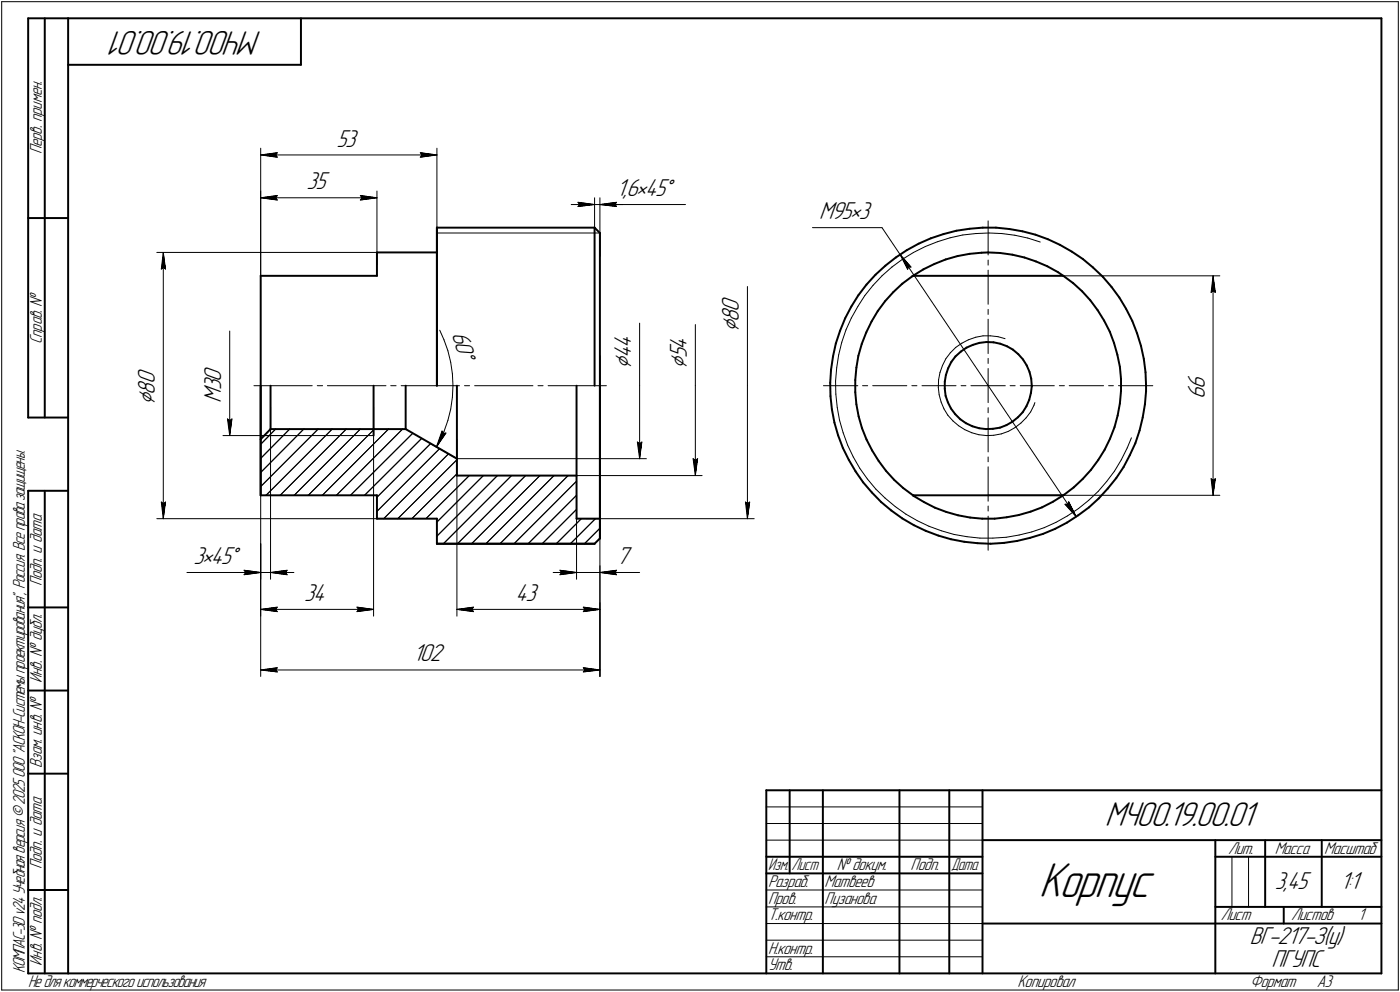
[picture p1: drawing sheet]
<svg xmlns="http://www.w3.org/2000/svg" width="421mm" height="298mm" viewBox="0 0 421 298" stroke-linecap="round" stroke-linejoin="round" font-family="sans-serif">
<g fill="none" stroke="#000" stroke-width=".3">
<path d="M.5 .5v297zM.5 .5h420zM420.5 .5v297zM78.4 59.4l5-.6zM78.4 59.4l5 .7zM78.4 59.4h35zM78.4 57.4v25.5zM78.4 46.6l5-.7zM78.4 46.6l5 .6zM78.4 46.6h53zM78.4 44.5v38.4zM82.9 59.4l.5 .7z"/>
<path d="M82.9 46.6l.5 .6zM83.4 58.8l-.5 .6zM83.4 45.9l-.5 .7zM108.4 58.8l.5 .6zM108.4 58.8l5 .6zM108.9 59.4l-.5 .7zM113.4 57.4v22zM126.4 47.2l5-.6zM126.4 45.9l.5 .7zM126.4 45.9l5 .7zM126.9 46.6l-.5 .6zM131.4 44.5v38.9z"/>
<path d="M178.8 59.4v9zM180.4 59.4v17.6zM47.2 75.9h66.2zM49.1 75.9l.7 5zM49.1 75.9l-.6 5zM49.1 75.9v80zM108.4 60.1l5-.7zM131.4 70h47.4zM171.8 61.5h7zM173.8 60.8l5 .7zM173.8 60.8l.5 .7zM173.8 62.1l5-.6z"/>
<path d="M174.3 61.5l-.5 .6zM178.8 61.5h1.6zM178.8 70h1.6zM180.4 61.5l5 .6zM180.4 61.5l5-.7zM180.4 61.5h7zM180.4 61.5h25.8zM184.9 61.5l.5 .6zM185.4 60.8l-.5 .7zM244.3 68.4h21zM265.3 68.4l5.4 8.1zM270.7 76.5l3.3 3.8z"/>
<path d="M270.7 76.5l2.3 4.4zM270.7 76.5l53 78.8zM271.4 77.9l3.3-2zM274.7 75.9l3.6-1.8zM278.3 74.1l3.6-1.5zM281.9 72.6l3.8-1.1zM285.7 71.5l3.9-.9zM289.6 70.6l3.9-.4zM293.5 70.2l3.9-.2zM297.2 66.4v10.2zM297.2 78.1v1.6zM297.4 70l3.9 .2z"/>
<path d="M301.3 70.2l3.9 .5zM305.2 70.7l3.9 .8zM309.1 71.5l3.7 1.2zM48.5 80.9l.6-.6zM49.1 80.3l.7 .6zM69.1 99.5v31.4zM132.2 99.2l1.3 2.9zM192.4 97.1v18.8zM209.1 97.5v18.4zM224.8 86.1v29.8zM254.4 99.1l-1.2 3.8zM256 95.6l-1.6 3.5z"/>
<path d="M258 92.1l-2 3.5zM260.1 88.8l-2.1 3.3zM262.6 85.8l-2.5 3zM265.3 82.9l2.9-2.6zM265.3 82.9l-2.7 2.9zM268.2 80.3l3.2-2.4zM273.2 80.2l.8 .1zM273.2 80.2l-.2 .7zM297.2 81.2v10.2zM297.2 93v1.5zM297.2 95.9v10.4zM319.8 82.9h47.1z"/>
<path d="M364.2 87.9l.6-.5zM364.8 82.9l.7 5zM364.8 87.4l.7 .5zM364.8 82.9l-.6 5zM364.8 82.9v65.9zM76.4 115.9h17.5zM95.4 115.9h1.6zM98.5 115.9h17.6zM117.5 115.9h1.6zM120.6 115.9h17.6zM133.5 102.1l1.2 3.3zM134.7 105.4l.9 3.5z"/>
<path d="M135.6 108.9l.5 3.5zM136.1 119.4l-.5 3.5zM136.1 112.4l.1 3.5zM136.2 115.9l-.1 3.5zM139.7 115.9h1.5zM142.7 115.9h17.6zM161.8 115.9h1.5zM164.8 115.9h17.6zM180.4 106.8v96.5zM192.4 115.9v21.9zM209.1 115.9v27zM224.8 115.9v40z"/>
<path d="M247.6 115.9h10.4zM251.3 114.6l.1 3.8zM251.4 118.4l.4 4zM251.6 110.6l-.3 4zM252.2 106.7l-.6 3.9zM253.2 102.9l-1 3.8zM259.4 115.9h1.5zM262.5 115.9h10.2zM274.2 115.9h1.6zM277.3 115.9h10.2zM282.2 116.4l.2 2.2zM282.3 114.1l-.1 2.3z"/>
<path d="M282.4 118.6l.6 2.2zM282.7 111.9l-.4 2.2zM283.5 109.8l-.8 2.1zM284.5 107.8l-1 2zM285.8 106l-1.3 1.8zM287.4 104.4l1.9-1.3zM287.4 104.4l-1.6 1.6zM289.1 115.9h1.4zM289.3 103.1l2-1zM291.3 102.1l2.2-.8zM292 115.9h5.2zM293.5 101.3l2.2-.4z"/>
<path d="M295.7 100.9h2.2zM297.2 115.9v5.1zM297.2 107.7v1.5zM297.2 110.7v5.2zM297.2 115.9h5.1zM297.9 100.9l2.2 .3zM300.1 101.2l2.2 .6zM303.8 115.9h1.5zM306.8 115.9h10.3zM318.6 115.9h1.5zM321.6 115.9h10.3zM333.4 115.9h1.5z"/>
<path d="M336.4 115.9h10.3zM67.1 130.9h18.3zM68.4 125.9l.7 5zM68.4 125.9l.7 .5zM69.1 126.4l.7-.5zM69.8 125.9l-.7 5zM79.5 130.9h32.9zM81.4 122.4v51.7zM82.9 128.9l-4.5 4.6zM87.1 128.9l-8.7 8.9zM91.4 128.9l-13 13.1zM112.4 122.4v62.8z"/>
<path d="M129.5 133.3l7.9 4.5zM132.1 132.9l-.9 1.5zM132.2 134.9l-18.8 18.8zM132.9 129.5l-1.7 4.9zM132.9 129.5l.4 .8zM133.3 130.3l.8-.2zM133.5 129.7l-1.4 3.2zM134.1 130.1l-2.9 4.3zM134.7 126.3l-1.2 3.4zM135.6 122.9l-.9 3.4zM137.4 132.2v53zM137.4 137.8h57z"/>
<path d="M191.7 132.8l.7 5zM191.7 132.8l.7 .5zM192.4 133.3l.6-.5zM193 132.8l-.6 5zM208.4 137.8l.7 5.1zM208.4 137.8l.7 .5zM209.1 138.3l.7-.5zM209.8 137.8l-.7 5.1zM251.8 122.4l.7 3.8zM252.5 126.2l1.1 3.8zM253.6 130l1.3 3.8zM254.9 133.8l1.7 3.5z"/>
<path d="M256.6 137.3l2 3.4zM283 120.8l.9 2.1zM283.9 122.9l1.2 1.9zM285.1 124.8l1.5 1.7zM286.6 126.5l1.7 1.4zM288.3 127.9l1.9 1.2zM290.2 129.1l2.1 .9zM292.3 130l2.1 .6zM294.4 130.6l2.3 .3zM296.7 130.9l2.2-.1zM297.2 137.3v1.5zM297.2 125.6v10.2z"/>
<path d="M297.2 122.5v1.5zM298.9 130.8l2.3-.4zM301.2 130.4l2.1-.8zM303.3 129.6l1.9-1.1zM305.2 128.5l1.8-1.3zM308.6 125.6l-1.6 1.6zM310 123.8l-1.4 1.8zM311 121.8l-1 2zM311.2 121l-.2 .8zM337.2 138.2l-2 3.4zM339 134.6l-1.8 3.6zM340.3 131.6l-1.3 3z"/>
<path d="M47.2 155.9h75.2zM48.5 150.9l.6 5zM48.5 150.9l.6 .5zM49.1 151.4l.7-.5zM49.8 150.9l-.7 5zM78.4 148.8v54.5zM78.4 146.2l17.3-17.3zM80 148.8l19.9-19.9zM84.2 148.8l19.9-19.9zM88.5 148.8l19.9-19.9zM92.7 148.8l19.9-19.9zM96.9 148.8l19.9-19.9z"/>
<path d="M101.2 148.8l19.9-19.9zM105.4 148.8l18.7-18.6zM109.6 148.8l17.2-17.1zM113.4 149.4l16.1-16.1zM115.4 155.9l19.5-19.5zM119.6 155.9l17.8-17.7zM123.9 155.9l13.5-13.5zM128.1 155.9l13-13zM131.4 156.9l14-14zM149.6 142.9l-18.2 18.2zM158.6 142.9h52.6zM173.4 149.4v24.7z"/>
<path d="M176.4 155.9h50.4zM224.2 150.9l.6 5zM224.2 150.9l.6 .5zM224.8 151.4l.7-.5zM225.5 150.9l-.7 5zM258.6 140.7l2.3 3.2zM260.9 143.9l2.5 3.1zM263.4 147l2.8 2.7zM266.2 149.7l3 2.5zM269.2 152.2l3.3 2.3zM272.5 154.5l3.3 2zM275.8 156.5l3.6 1.7z"/>
<path d="M279.4 158.2l3.7 1.3zM283.1 159.5l3.8 1.1zM297.2 148.8h69.7zM297.2 155.1v10.3zM297.2 152.1v1.5zM297.2 140.3v10.3zM310.3 159.9l3.7-1.3zM314 158.6l3.6-1.6zM317.6 157l3.5-2zM320.3 151.6l3.4 3.7zM320.3 151.6h.8zM321.1 155l3.3-2.2z"/>
<path d="M321.4 150.8l-.3 .8zM321.4 150.8l2.3 4.5zM324.4 152.8l3-2.4zM327.4 150.4l2.9-2.7zM332.8 144.7l-2.5 3zM335.2 141.6l-2.4 3.1zM364.2 143.8l.6 5zM364.2 143.8l.6 .6zM364.8 144.4l.7-.6zM365.5 143.8l-.7 5zM56.2 172h22.2zM71.4 172h7z"/>
<path d="M73.4 171.4l5 .6zM73.4 171.4l.5 .6zM73.4 172.7l5-.7zM73.9 172l-.5 .7zM78.4 163.4v21.8zM78.4 172h3zM78.4 163.4v10.7zM81.4 172l5 .7zM81.4 172l5-.6zM81.4 172h7zM85.9 172l.5 .7zM86.4 171.4l-.5 .6z"/>
<path d="M133.3 163.4l20.5-20.5zM137.6 163.4l20.5-20.5zM141.8 163.4l20.6-20.5zM146.1 163.4l20.5-20.5zM150.4 163.4l20.5-20.5zM154.6 163.4l18.8-18.8zM158.8 163.4l14.6-14.6zM163.1 163.4l10.3-10.3zM166.4 172h7zM167.3 163.4l7.5-7.5zM168.4 171.4l5 .6zM168.4 171.4l.5 .6z"/>
<path d="M168.4 172.7l5-.7zM168.9 172l-.5 .7zM171.5 163.4l7.6-7.5zM173.4 172h7zM175.8 163.4l4.6-4.7zM180.4 172l5 .7zM180.4 172l5-.6zM180.4 172h7zM180.4 170v33.3zM180.4 172h12zM184.9 172l.5 .7zM185.4 171.4l-.5 .6z"/>
<path d="M286.9 160.6l3.9 .7zM290.8 161.3l3.9 .4zM294.7 161.7h3.9zM298.6 161.7l4-.2zM302.6 161.5l3.9-.7zM306.5 160.8l3.8-.9zM78.4 183.1l5-.6zM78.4 183.1l5 .7zM78.4 183.1h34zM82.9 183.1l.5 .7zM83.4 182.5l-.5 .6zM107.4 183.8l5-.7z"/>
<path d="M107.4 182.5l.5 .6zM107.4 182.5l5 .6zM107.9 183.1l-.5 .7zM137.4 183.1l5-.6zM137.4 183.1l5 .7zM137.4 183.1h43zM141.9 183.1l.5 .7zM142.4 182.5l-.5 .6zM175.4 183.8l5-.7zM175.4 182.5l.5 .6zM175.4 182.5l5 .6zM175.9 183.1l-.5 .7z"/>
<path d="M180.4 181.1v22.2zM78.4 201.3l5-.6zM78.4 201.3l5 .6zM78.4 201.3h102zM82.9 201.3l.5 .6zM83.4 200.7l-.5 .6zM175.4 201.9l5-.6zM175.4 200.7l.5 .6zM175.4 200.7l5 .6zM175.9 201.3l-.5 .6zM230.5 247.5h65zM230.5 252.5h65z"/>
<path d="M230.5 242.5h65zM370.5 257.5v15zM375.5 257.5v15zM230.5 267.5h65zM230.5 272.5h65zM230.5 277.5h65zM.5 297.5h420zM230.5 282.5h65zM230.5 287.5h65z"/>
</g>
<g fill="#000" stroke="#000" stroke-width=".3">
<path d="M78.4 59.4h4.5zM79.1 59.5h3.9zM79.7 59.6h3.4zM80.3 59.7h2.8zM80.9 59.8h2.2zM81.5 59.9h1.7zM82.2 59.9h1.1zM82.8 60h.6z"/>
<path d="M78.4 46.6h4.5zM79.1 46.7h3.9zM79.7 46.7h3.4zM80.3 46.8h2.8zM80.9 46.9h2.2zM81.5 47h1.7zM82.2 47.1h1.1zM82.8 47.2h.6z"/>
<path d="M82.8 58.8h.6zM82.2 58.9h1.1zM81.5 59h1.7zM80.9 59.1h2.2zM80.3 59.2h2.8zM79.7 59.3h3.4zM79.1 59.4h3.9z"/>
<path d="M82.8 46h.6zM82.2 46.1h1.1zM81.5 46.1h1.7zM80.9 46.2h2.2zM80.3 46.3h2.8zM79.7 46.4h3.4zM79.1 46.5h3.9z"/>
<path d="M108.5 58.8h.6zM108.5 58.9h1.1zM108.6 59h1.7zM108.6 59.1h2.3zM108.7 59.2h2.8zM108.8 59.3h3.4zM108.9 59.4h3.9z"/>
<path d="M108.9 59.4h4.5zM108.9 59.5h3.9zM108.8 59.6h3.4zM108.7 59.7h2.8zM108.6 59.8h2.3zM108.6 59.9h1.7zM108.5 59.9h1.1zM108.5 60h.6z"/>
<path d="M126.5 46h.6zM126.6 46.1h1.1zM126.7 46.1h1.7zM126.7 46.2h2.2zM126.7 46.3h2.8zM126.8 46.4h3.4zM126.9 46.5h3.9z"/>
<path d="M126.9 46.6h4.5zM126.9 46.7h3.9zM126.8 46.7h3.4zM126.7 46.8h2.8zM126.7 46.9h2.2zM126.7 47h1.7zM126.6 47.1h1.1zM126.5 47.2h.6z"/>
<path d="M48.9 77.3h.2zM48.9 77.4h.2zM48.9 77.5h.2zM48.9 77.6h.2zM48.9 77.6h.2zM48.9 77.7h.2zM48.9 77.8h.2zM48.9 77.9h.2zM48.9 78h.2zM48.9 78.1h.2zM48.9 78.1h.2zM48.9 78.2h.2zM48.9 78.3h.2zM48.9 78.4h.2zM48.9 78.5h.2zM48.9 78.6h.2zM48.9 78.7h.2zM48.8 78.7h.3zM48.8 78.8h.3zM48.8 78.9h.3zM48.8 79h.3zM48.8 79.1h.3zM48.8 79.2h.3zM48.8 79.2h.3zM48.8 79.3h.3zM48.8 79.4h.3zM48.7 79.5h.4zM48.7 79.6h.4zM48.7 79.7h.4zM48.7 79.8h.4zM48.7 79.8h.4zM48.7 79.9h.4zM48.7 80h.4zM48.7 80.1h.4zM48.6 80.2h.5zM48.6 80.3h.5zM48.6 80.3h.5zM48.6 80.4h.4zM48.6 80.5h.3zM48.6 80.6h.3zM48.6 80.7h.2z"/>
<path d="M49.1 76.5h.2zM49.1 76.6h.2zM49.1 76.7h.2zM49.1 76.8h.2zM49.1 76.9h.2zM49.1 77h.2zM49.1 77h.2zM49.1 77.1h.3zM49.1 77.2h.3zM49.1 77.3h.3zM49.1 77.4h.3zM49.1 77.5h.3zM49.1 77.6h.3zM49.1 77.6h.3zM49.1 77.7h.3zM49.1 77.8h.3zM49.1 77.9h.3zM49.1 78h.3zM49.1 78.1h.3zM49.1 78.1h.3zM49.1 78.2h.3zM49.1 78.3h.3zM49.1 78.4h.4zM49.1 78.5h.4zM49.1 78.6h.4zM49.1 78.7h.4zM49.1 78.7h.4zM49.1 78.8h.4zM49.1 78.9h.4zM49.1 79h.5zM49.1 79.1h.5zM49.1 79.2h.5zM49.1 79.2h.5zM49.1 79.3h.5zM49.1 79.4h.5zM49.1 79.5h.5zM49.1 79.6h.5zM49.1 79.7h.6zM49.1 79.8h.6zM49.1 79.8h.6zM49.1 79.9h.6zM49.1 80h.6zM49.1 80.1h.6zM49.1 80.2h.6zM49.1 80.3h.7zM49.1 80.3h.7zM49.3 80.4h.5zM49.4 80.5h.4zM49.4 80.6h.4zM49.6 80.7h.2z"/>
<path d="M173.9 60.9h.6zM174 61h1.1zM174.1 61h1.7zM174.1 61.1h2.3zM174.2 61.2h2.8zM174.2 61.3h3.4zM174.3 61.4h3.9z"/>
<path d="M174.3 61.5h4.5zM174.3 61.6h3.8zM174.2 61.6h3.3zM174.2 61.7h2.5zM174.1 61.8h1.9zM174 61.9h1.3zM173.9 62h.7z"/>
<path d="M180.4 61.5h4.5zM181.2 61.6h3.8zM181.9 61.6h3.2zM182.6 61.7h2.6zM183.3 61.8h2zM184.1 61.9h1.2zM184.7 62h.7z"/>
<path d="M184.8 60.9h.6zM184.2 61h1.1zM183.6 61h1.7zM183 61.1h2.2zM182.4 61.2h2.8zM181.7 61.3h3.4zM181.1 61.4h3.9z"/>
<path d="M271.1 77.2h.2zM271.2 77.4h.2zM271.3 77.5h.1zM271.3 77.6h.1zM271.4 77.6h.1zM271.4 77.7h.2zM271.4 77.8h.2zM271.4 77.9h.3zM271.5 78h.3zM271.5 78.1h.3zM271.6 78.1h.3zM271.6 78.2h.3zM271.7 78.3h.2zM271.7 78.4h.3zM271.8 78.5h.3zM271.8 78.6h.4zM271.9 78.7h.3zM271.9 78.7h.4zM271.9 78.8h.5zM271.9 78.9h.5zM272 79h.5zM272 79.1h.5zM272.1 79.2h.4zM272.1 79.2h.5zM272.2 79.3h.5zM272.2 79.4h.5zM272.3 79.5h.5zM272.3 79.6h.6zM272.4 79.7h.5zM272.4 79.8h.6zM272.5 79.8h.5zM272.5 79.9h.5zM272.5 80h.6zM272.5 80.1h.7zM272.6 80.2h.6zM272.6 80.3h.6zM272.7 80.3h.5zM272.7 80.4h.4zM272.8 80.5h.3zM272.8 80.6h.3zM272.9 80.7h.1zM272.9 80.8h.1z"/>
<path d="M271.1 77h.2zM271.3 77.3h.1zM271.4 77.4h.1zM271.4 77.5h.2zM271.4 77.6h.3zM271.5 77.6h.3zM271.6 77.7h.2zM271.6 77.8h.3zM271.7 77.9h.2zM271.8 78h.2zM271.8 78.1h.3zM271.9 78.1h.3zM271.9 78.2h.4zM271.9 78.3h.5zM272 78.4h.4zM272.1 78.5h.4zM272.2 78.6h.3zM272.2 78.7h.4zM272.3 78.7h.4zM272.4 78.8h.4zM272.4 78.9h.5zM272.5 79h.4zM272.5 79.1h.5zM272.5 79.2h.5zM272.6 79.2h.5zM272.7 79.3h.5zM272.7 79.4h.6zM272.8 79.5h.6zM272.9 79.6h.6zM272.9 79.7h.6zM273 79.8h.6zM273 79.8h.6zM273 79.9h.7zM273.1 80h.7zM273.2 80.1h.7zM273.2 80.2h.8z"/>
<path d="M364.7 84.3h.1zM364.7 84.4h.1zM364.7 84.5h.1zM364.7 84.6h.1zM364.7 84.7h.1zM364.7 84.8h.1zM364.7 84.8h.1zM364.7 84.9h.1zM364.7 85h.1zM364.6 85.1h.2zM364.6 85.2h.2zM364.6 85.3h.2zM364.6 85.3h.2zM364.6 85.4h.2zM364.6 85.5h.2zM364.6 85.6h.2zM364.6 85.7h.2zM364.5 85.8h.3zM364.5 85.9h.3zM364.5 85.9h.3zM364.5 86h.3zM364.5 86.1h.3zM364.5 86.2h.3zM364.5 86.3h.3zM364.5 86.4h.3zM364.5 86.4h.3zM364.4 86.5h.4zM364.4 86.6h.4zM364.4 86.7h.4zM364.4 86.8h.4zM364.4 86.9h.4zM364.4 87h.4zM364.4 87h.4zM364.4 87.1h.4zM364.3 87.2h.5zM364.3 87.3h.5zM364.3 87.4h.5zM364.3 87.5h.4zM364.3 87.5h.4zM364.3 87.6h.3zM364.3 87.7h.2z"/>
<path d="M364.8 83.6h.2zM364.8 83.7h.2zM364.8 83.7h.2zM364.8 83.8h.2zM364.8 83.9h.2zM364.8 84h.2zM364.8 84.1h.2zM364.8 84.2h.3zM364.8 84.2h.3zM364.8 84.3h.3zM364.8 84.4h.3zM364.8 84.5h.3zM364.8 84.6h.3zM364.8 84.7h.3zM364.8 84.8h.3zM364.8 84.8h.4zM364.8 84.9h.4zM364.8 85h.4zM364.8 85.1h.4zM364.8 85.2h.4zM364.8 85.3h.4zM364.8 85.3h.4zM364.8 85.4h.5zM364.8 85.5h.5zM364.8 85.6h.5zM364.8 85.7h.5zM364.8 85.8h.5zM364.8 85.9h.5zM364.8 85.9h.5zM364.8 86h.5zM364.8 86.1h.5zM364.8 86.2h.5zM364.8 86.3h.5zM364.8 86.4h.5zM364.8 86.4h.5zM364.8 86.5h.5zM364.8 86.6h.5zM364.8 86.7h.6zM364.8 86.8h.6zM364.8 86.9h.6zM364.8 87h.6zM364.8 87h.6zM364.8 87.1h.6zM364.8 87.2h.6zM364.8 87.3h.7zM364.8 87.4h.7zM365 87.5h.5zM365.1 87.5h.4zM365.2 87.6h.3zM365.3 87.7h.2z"/>
<path d="M68.5 126.1h.2zM68.5 126.2h.2zM68.5 126.2h.4zM68.5 126.3h.5zM68.5 126.4h.6zM68.5 126.5h.6zM68.6 126.6h.5zM68.6 126.7h.5zM68.6 126.7h.5zM68.6 126.8h.5zM68.6 126.9h.5zM68.6 127h.5zM68.6 127.1h.5zM68.7 127.2h.4zM68.7 127.3h.4zM68.7 127.3h.4zM68.7 127.4h.4zM68.7 127.5h.4zM68.7 127.6h.4zM68.7 127.7h.4zM68.7 127.8h.4zM68.7 127.8h.4zM68.7 127.9h.4zM68.7 128h.4zM68.7 128.1h.4zM68.7 128.2h.4zM68.7 128.3h.4zM68.7 128.4h.4zM68.8 128.4h.3zM68.8 128.5h.3zM68.8 128.6h.3zM68.8 128.7h.3zM68.8 128.8h.3zM68.8 128.9h.3zM68.8 128.9h.3zM68.9 129h.2zM68.9 129.1h.2zM68.9 129.2h.2zM68.9 129.3h.2zM68.9 129.4h.2zM68.9 129.5h.2zM68.9 129.5h.2zM68.9 129.6h.2z"/>
<path d="M69.6 126.1h.2zM69.4 126.2h.4zM69.3 126.2h.5zM69.3 126.3h.5zM69.1 126.4h.7zM69.1 126.5h.7zM69.1 126.6h.6zM69.1 126.7h.6zM69.1 126.7h.6zM69.1 126.8h.6zM69.1 126.9h.6zM69.1 127h.6zM69.1 127.1h.6zM69.1 127.2h.5zM69.1 127.3h.5zM69.1 127.3h.5zM69.1 127.4h.5zM69.1 127.5h.5zM69.1 127.6h.5zM69.1 127.7h.5zM69.1 127.8h.5zM69.1 127.8h.4zM69.1 127.9h.4zM69.1 128h.4zM69.1 128.1h.4zM69.1 128.2h.4zM69.1 128.3h.4zM69.1 128.4h.4zM69.1 128.4h.3zM69.1 128.5h.3zM69.1 128.6h.3zM69.1 128.7h.3zM69.1 128.8h.3zM69.1 128.9h.3zM69.1 128.9h.3zM69.1 129h.2zM69.1 129.1h.2zM69.1 129.2h.2zM69.1 129.3h.2zM69.1 129.4h.2zM69.1 129.5h.2zM69.1 129.5h.2zM69.1 129.6h.2zM69.1 129.7h.2zM69.1 129.8h.2zM69.1 129.9h.2zM69.1 130h.2zM69.1 130h.2zM69.1 130.1h.2zM69.1 130.2h.2z"/>
<path d="M132.8 129.8h.3zM132.8 129.9h.3zM132.8 130h.4zM132.8 130h.4zM132.8 130.1h.5zM132.8 130.2h.5zM132.7 130.3h.6zM132.7 130.4h.6zM132.7 130.5h.5zM132.6 130.6h.6zM132.6 130.6h.5zM132.6 130.7h.5zM132.5 130.8h.5zM132.5 130.9h.5zM132.5 131h.4zM132.4 131.1h.5zM132.4 131.1h.4zM132.3 131.2h.5zM132.3 131.3h.5zM132.3 131.4h.5zM132.2 131.5h.5zM132.2 131.6h.5zM132.2 131.7h.4zM132.2 131.7h.4zM132.2 131.8h.3zM132.2 131.9h.3zM132.1 132h.3zM132.1 132.1h.3zM132.1 132.2h.2zM132 132.2h.3zM132 132.3h.2zM132 132.4h.2zM131.9 132.5h.3zM131.9 132.6h.3zM131.9 132.7h.2zM131.8 132.8h.3zM131.8 132.8h.2zM131.7 132.9h.3zM131.7 133h.2zM131.7 133.1h.2zM131.7 133.2h.1zM131.7 133.3h.1zM131.6 133.4h.1z"/>
<path d="M133.7 130.2h.4zM133.3 130.3h.7zM133.3 130.4h.6zM133.2 130.5h.7zM133.2 130.6h.7zM133.1 130.6h.7zM133.1 130.7h.7zM133 130.8h.7zM133 130.9h.6zM132.9 131h.7zM132.9 131.1h.6zM132.8 131.1h.6zM132.8 131.2h.6zM132.8 131.3h.5zM132.8 131.4h.5zM132.7 131.5h.6zM132.7 131.6h.5zM132.6 131.7h.5zM132.6 131.7h.5zM132.5 131.8h.5zM132.5 131.9h.4zM132.4 132h.5zM132.4 132.1h.4zM132.3 132.2h.5zM132.3 132.2h.4zM132.2 132.3h.5zM132.2 132.4h.4zM132.2 132.5h.3zM132.2 132.6h.3zM132.1 132.7h.3zM132.1 132.8h.2zM132 132.8h.3zM132 132.9h.2zM131.9 133h.3zM131.9 133.1h.3zM131.8 133.2h.3zM131.8 133.3h.2zM131.7 133.3h.3zM131.7 133.4h.2zM131.7 133.5h.1zM131.7 133.6h.1zM131.6 133.7h.1zM131.5 133.9h.2z"/>
<path d="M191.8 133h.1zM191.8 133.1h.2zM191.8 133.2h.4zM191.8 133.3h.5zM191.8 133.3h.6zM191.8 133.4h.6zM191.9 133.5h.5zM191.9 133.6h.5zM191.9 133.7h.5zM191.9 133.8h.5zM191.9 133.9h.5zM191.9 133.9h.5zM191.9 134h.5zM191.9 134.1h.5zM191.9 134.2h.5zM191.9 134.3h.5zM191.9 134.4h.5zM191.9 134.5h.5zM191.9 134.5h.5zM191.9 134.6h.5zM191.9 134.7h.5zM192 134.8h.4zM192 134.9h.4zM192 135h.4zM192 135h.4zM192 135.1h.4zM192 135.2h.4zM192 135.3h.4zM192.1 135.4h.3zM192.1 135.5h.3zM192.1 135.6h.3zM192.1 135.6h.3zM192.1 135.7h.3zM192.1 135.8h.3zM192.1 135.9h.3zM192.2 136h.2zM192.2 136.1h.2zM192.2 136.1h.2zM192.2 136.2h.2zM192.2 136.3h.2zM192.2 136.4h.2zM192.2 136.5h.2zM192.2 136.6h.2z"/>
<path d="M192.9 133h.1zM192.7 133.1h.3zM192.6 133.2h.4zM192.5 133.3h.5zM192.4 133.3h.6zM192.4 133.4h.6zM192.4 133.5h.6zM192.4 133.6h.6zM192.4 133.7h.6zM192.4 133.8h.6zM192.4 133.9h.6zM192.4 133.9h.6zM192.4 134h.6zM192.4 134.1h.5zM192.4 134.2h.5zM192.4 134.3h.5zM192.4 134.4h.5zM192.4 134.5h.5zM192.4 134.5h.5zM192.4 134.6h.5zM192.4 134.7h.5zM192.4 134.8h.4zM192.4 134.9h.4zM192.4 135h.4zM192.4 135h.4zM192.4 135.1h.4zM192.4 135.2h.4zM192.4 135.3h.4zM192.4 135.4h.3zM192.4 135.5h.3zM192.4 135.6h.3zM192.4 135.6h.3zM192.4 135.7h.3zM192.4 135.8h.3zM192.4 135.9h.3zM192.4 136h.2zM192.4 136.1h.2zM192.4 136.1h.2zM192.4 136.2h.2zM192.4 136.3h.2zM192.4 136.4h.2zM192.4 136.5h.2zM192.4 136.6h.2zM192.4 136.7h.1zM192.4 136.7h.1zM192.4 136.8h.1zM192.4 136.9h.1zM192.4 137h.1zM192.4 137.1h.1zM192.4 137.2h.1z"/>
<path d="M208.5 138h.2zM208.5 138.1h.3zM208.5 138.2h.5zM208.5 138.3h.5zM208.5 138.3h.6zM208.5 138.4h.6zM208.6 138.5h.5zM208.6 138.6h.5zM208.6 138.7h.5zM208.6 138.8h.5zM208.6 138.9h.5zM208.6 138.9h.5zM208.6 139h.5zM208.6 139.1h.5zM208.7 139.2h.4zM208.7 139.3h.4zM208.7 139.4h.4zM208.7 139.4h.4zM208.7 139.5h.4zM208.7 139.6h.4zM208.7 139.7h.4zM208.8 139.8h.3zM208.8 139.9h.3zM208.8 140h.3zM208.8 140h.3zM208.8 140.1h.3zM208.8 140.2h.3zM208.8 140.3h.3zM208.8 140.4h.3zM208.9 140.5h.2zM208.9 140.5h.2zM208.9 140.6h.2zM208.9 140.7h.2zM208.9 140.8h.2zM208.9 140.9h.2zM208.9 141h.2zM209 141.1h.1zM209 141.1h.1zM209 141.2h.1zM209 141.3h.1zM209 141.4h.1zM209 141.5h.1zM209 141.6h.1zM209 141.6h.1z"/>
<path d="M209.6 138h.2zM209.5 138.1h.3zM209.4 138.2h.4zM209.3 138.3h.5zM209.1 138.3h.7zM209.1 138.4h.7zM209.1 138.5h.6zM209.1 138.6h.6zM209.1 138.7h.6zM209.1 138.8h.6zM209.1 138.9h.6zM209.1 138.9h.6zM209.1 139h.6zM209.1 139.1h.5zM209.1 139.2h.5zM209.1 139.3h.5zM209.1 139.4h.5zM209.1 139.4h.5zM209.1 139.5h.5zM209.1 139.6h.5zM209.1 139.7h.5zM209.1 139.8h.4zM209.1 139.9h.4zM209.1 140h.4zM209.1 140h.4zM209.1 140.1h.4zM209.1 140.2h.4zM209.1 140.3h.4zM209.1 140.4h.4zM209.1 140.5h.4zM209.1 140.5h.4zM209.1 140.6h.4zM209.1 140.7h.4zM209.1 140.8h.4zM209.1 140.9h.4zM209.1 141h.4zM209.1 141.1h.3zM209.1 141.1h.3zM209.1 141.2h.3zM209.1 141.3h.3zM209.1 141.4h.3zM209.1 141.5h.3zM209.1 141.6h.3zM209.1 141.6h.2zM209.1 141.7h.2zM209.1 141.8h.2zM209.1 141.9h.2zM209.1 142h.2zM209.1 142.1h.2zM209.1 142.2h.2zM209.1 142.2h.2z"/>
<path d="M48.6 151h.2zM48.6 151.1h.3zM48.6 151.2h.3zM48.6 151.3h.4zM48.6 151.4h.5zM48.6 151.5h.5zM48.6 151.6h.5zM48.7 151.6h.4zM48.7 151.7h.4zM48.7 151.8h.4zM48.7 151.9h.4zM48.7 152h.4zM48.7 152.1h.4zM48.7 152.1h.4zM48.7 152.2h.4zM48.8 152.3h.3zM48.8 152.4h.3zM48.8 152.5h.3zM48.8 152.6h.3zM48.8 152.7h.3zM48.8 152.7h.3zM48.8 152.8h.3zM48.8 152.9h.3zM48.8 153h.3zM48.9 153.1h.2zM48.9 153.2h.2zM48.9 153.2h.2zM48.9 153.3h.2zM48.9 153.4h.2zM48.9 153.5h.2zM48.9 153.6h.2zM48.9 153.7h.2zM48.9 153.8h.2zM48.9 153.8h.2zM48.9 153.9h.2zM48.9 154h.2zM48.9 154.1h.2zM48.9 154.2h.2zM48.9 154.3h.2zM48.9 154.3h.2zM48.9 154.4h.2z"/>
<path d="M49.6 151h.2zM49.4 151.1h.4zM49.4 151.2h.4zM49.3 151.3h.5zM49.1 151.4h.7zM49.1 151.5h.7zM49.1 151.6h.6zM49.1 151.6h.6zM49.1 151.7h.6zM49.1 151.8h.6zM49.1 151.9h.6zM49.1 152h.6zM49.1 152.1h.6zM49.1 152.1h.5zM49.1 152.2h.5zM49.1 152.3h.5zM49.1 152.4h.5zM49.1 152.5h.5zM49.1 152.6h.5zM49.1 152.7h.5zM49.1 152.7h.5zM49.1 152.8h.4zM49.1 152.9h.4zM49.1 153h.4zM49.1 153.1h.4zM49.1 153.2h.4zM49.1 153.2h.4zM49.1 153.3h.4zM49.1 153.4h.3zM49.1 153.5h.3zM49.1 153.6h.3zM49.1 153.7h.3zM49.1 153.8h.3zM49.1 153.8h.3zM49.1 153.9h.3zM49.1 154h.3zM49.1 154.1h.3zM49.1 154.2h.3zM49.1 154.3h.3zM49.1 154.3h.3zM49.1 154.4h.3zM49.1 154.5h.3zM49.1 154.6h.3zM49.1 154.7h.2zM49.1 154.8h.2zM49.1 154.9h.2zM49.1 154.9h.2zM49.1 155h.2zM49.1 155.1h.2zM49.1 155.2h.2z"/>
<path d="M224.3 151h.2zM224.3 151.1h.2zM224.3 151.2h.3zM224.3 151.3h.4zM224.3 151.4h.5zM224.3 151.5h.5zM224.3 151.6h.5zM224.4 151.6h.4zM224.4 151.7h.4zM224.4 151.8h.4zM224.4 151.9h.4zM224.4 152h.4zM224.4 152.1h.4zM224.4 152.1h.4zM224.4 152.2h.4zM224.5 152.3h.3zM224.5 152.4h.3zM224.5 152.5h.3zM224.5 152.6h.3zM224.5 152.7h.3zM224.5 152.7h.3zM224.5 152.8h.3zM224.5 152.9h.3zM224.5 153h.3zM224.5 153.1h.3zM224.5 153.2h.3zM224.5 153.2h.3zM224.5 153.3h.3zM224.5 153.4h.3zM224.5 153.5h.3zM224.5 153.6h.3zM224.5 153.7h.3zM224.6 153.8h.2zM224.6 153.8h.2zM224.6 153.9h.2zM224.6 154h.2zM224.6 154.1h.2zM224.6 154.2h.2zM224.6 154.3h.2zM224.6 154.3h.2zM224.6 154.4h.2z"/>
<path d="M225.3 151h.2zM225.1 151.1h.4zM225 151.2h.5zM225 151.3h.5zM224.8 151.4h.7zM224.8 151.5h.7zM224.8 151.6h.6zM224.8 151.6h.6zM224.8 151.7h.6zM224.8 151.8h.6zM224.8 151.9h.6zM224.8 152h.6zM224.8 152.1h.6zM224.8 152.1h.5zM224.8 152.2h.5zM224.8 152.3h.5zM224.8 152.4h.5zM224.8 152.5h.5zM224.8 152.6h.5zM224.8 152.7h.5zM224.8 152.7h.5zM224.8 152.8h.4zM224.8 152.9h.4zM224.8 153h.4zM224.8 153.1h.4zM224.8 153.2h.4zM224.8 153.2h.4zM224.8 153.3h.4zM224.8 153.4h.3zM224.8 153.5h.3zM224.8 153.6h.3zM224.8 153.7h.3zM224.8 153.8h.3zM224.8 153.8h.3zM224.8 153.9h.3zM224.8 154h.2zM224.8 154.1h.2zM224.8 154.2h.2zM224.8 154.3h.2zM224.8 154.3h.2zM224.8 154.4h.2zM224.8 154.5h.2zM224.8 154.6h.2zM224.8 154.7h.2zM224.8 154.8h.2zM224.8 154.9h.2zM224.8 154.9h.2zM224.8 155h.2zM224.8 155.1h.2zM224.8 155.2h.2z"/>
<path d="M320.3 151.6h.8zM320.4 151.6h.8zM320.5 151.7h.8zM320.5 151.8h.9zM320.6 151.9h.8zM320.7 152h.8zM320.8 152.1h.8zM320.9 152.1h.7zM321 152.2h.6zM321.1 152.3h.6zM321.1 152.4h.6zM321.1 152.5h.7zM321.2 152.6h.7zM321.3 152.7h.6zM321.4 152.7h.6zM321.5 152.8h.6zM321.6 152.9h.5zM321.6 153h.6zM321.7 153.1h.5zM321.8 153.2h.4zM321.9 153.2h.4zM322 153.3h.4zM322 153.4h.4zM322.1 153.5h.4zM322.2 153.6h.4zM322.2 153.7h.5zM322.3 153.8h.4zM322.4 153.8h.3zM322.5 153.9h.3zM322.6 154h.2zM322.7 154.1h.2zM322.7 154.2h.3zM322.8 154.3h.2zM322.8 154.3h.3zM322.9 154.4h.3zM323 154.5h.2zM323.1 154.6h.2zM323.2 154.7h.1z"/>
<path d="M321.4 151h.2zM321.3 151h.3zM321.3 151.1h.3zM321.3 151.2h.3zM321.2 151.3h.5zM321.2 151.4h.5zM321.2 151.5h.6zM321.1 151.6h.7zM321.2 151.6h.7zM321.3 151.7h.6zM321.4 151.8h.6zM321.4 151.9h.6zM321.5 152h.6zM321.6 152.1h.5zM321.6 152.1h.6zM321.6 152.2h.6zM321.7 152.3h.5zM321.7 152.4h.5zM321.8 152.5h.5zM321.9 152.6h.4zM321.9 152.7h.5zM322 152.7h.4zM322.1 152.8h.4zM322.1 152.9h.4zM322.2 153h.4zM322.2 153.1h.4zM322.2 153.2h.5zM322.3 153.2h.4zM322.4 153.3h.3zM322.4 153.4h.3zM322.5 153.5h.3zM322.6 153.6h.2zM322.7 153.7h.2zM322.7 153.8h.2zM322.7 153.8h.3zM322.8 153.9h.2zM322.8 154h.3zM322.9 154.1h.2zM323 154.2h.2zM323 154.3h.2zM323.1 154.3h.2zM323.2 154.5h.1z"/>
<path d="M364.3 144h.2zM364.3 144.1h.3zM364.3 144.2h.4zM364.3 144.3h.4zM364.3 144.4h.5zM364.3 144.4h.5zM364.3 144.5h.5zM364.4 144.6h.4zM364.4 144.7h.4zM364.4 144.8h.4zM364.4 144.9h.4zM364.4 144.9h.4zM364.4 145h.4zM364.4 145.1h.4zM364.4 145.2h.4zM364.5 145.3h.3zM364.5 145.4h.3zM364.5 145.5h.3zM364.5 145.5h.3zM364.5 145.6h.3zM364.5 145.7h.3zM364.5 145.8h.3zM364.5 145.9h.3zM364.5 146h.3zM364.6 146h.2zM364.6 146.1h.2zM364.6 146.2h.2zM364.6 146.3h.2zM364.6 146.4h.2zM364.6 146.5h.2zM364.6 146.6h.2zM364.6 146.6h.2zM364.7 146.7h.1zM364.7 146.8h.1zM364.7 146.9h.1zM364.7 147h.1zM364.7 147.1h.1zM364.7 147.2h.1zM364.7 147.2h.1zM364.7 147.3h.1zM364.7 147.4h.1z"/>
<path d="M365.3 144h.2zM365.2 144.1h.3zM365.1 144.2h.4zM365 144.3h.5zM364.8 144.4h.7zM364.8 144.4h.7zM364.8 144.5h.6zM364.8 144.6h.6zM364.8 144.7h.6zM364.8 144.8h.6zM364.8 144.9h.6zM364.8 144.9h.6zM364.8 145h.6zM364.8 145.1h.5zM364.8 145.2h.5zM364.8 145.3h.5zM364.8 145.4h.5zM364.8 145.5h.5zM364.8 145.5h.5zM364.8 145.6h.5zM364.8 145.7h.5zM364.8 145.8h.5zM364.8 145.9h.5zM364.8 146h.5zM364.8 146h.5zM364.8 146.1h.5zM364.8 146.2h.5zM364.8 146.3h.5zM364.8 146.4h.4zM364.8 146.5h.4zM364.8 146.6h.4zM364.8 146.6h.4zM364.8 146.7h.4zM364.8 146.8h.4zM364.8 146.9h.4zM364.8 147h.3zM364.8 147.1h.3zM364.8 147.2h.3zM364.8 147.2h.3zM364.8 147.3h.3zM364.8 147.4h.3zM364.8 147.5h.3zM364.8 147.6h.3zM364.8 147.7h.2zM364.8 147.7h.2zM364.8 147.8h.2zM364.8 147.9h.2zM364.8 148h.2zM364.8 148.1h.2zM364.8 148.2h.2z"/>
<path d="M73.5 171.4h.6zM73.6 171.5h1.1zM73.7 171.6h1.7zM73.7 171.7h2.2zM73.7 171.8h2.8zM73.8 171.9h3.4zM73.9 172h3.9z"/>
<path d="M73.9 172h4.5zM73.9 172.1h3.9zM73.8 172.2h3.4zM73.7 172.3h2.8zM73.7 172.4h2.2zM73.7 172.5h1.7zM73.6 172.6h1.1zM73.5 172.6h.6z"/>
<path d="M81.4 172h4.5zM82 172.1h3.9zM82.6 172.2h3.4zM83.3 172.3h2.8zM83.9 172.4h2.2zM84.5 172.5h1.7zM85.2 172.6h1.1zM85.8 172.6h.6z"/>
<path d="M85.8 171.4h.6zM85.2 171.5h1.1zM84.5 171.6h1.7zM83.9 171.7h2.2zM83.3 171.8h2.8zM82.6 171.9h3.4zM82 172h3.9z"/>
<path d="M168.5 171.4h.6zM168.6 171.5h1.1zM168.7 171.6h1.6zM168.7 171.7h2.2zM168.7 171.8h2.8zM168.8 171.9h3.4zM168.9 172h3.9z"/>
<path d="M168.9 172h4.5zM168.9 172.1h3.9zM168.8 172.2h3.4zM168.7 172.3h2.8zM168.7 172.4h2.2zM168.7 172.5h1.6zM168.6 172.6h1.1zM168.5 172.6h.6z"/>
<path d="M180.4 172h4.5zM181.1 172.1h3.9zM181.7 172.2h3.4zM182.4 172.3h2.8zM183 172.4h2.2zM183.6 172.5h1.7zM184.2 172.6h1.1zM184.8 172.6h.6z"/>
<path d="M184.8 171.4h.6zM184.2 171.5h1.1zM183.6 171.6h1.7zM183 171.7h2.2zM182.4 171.8h2.8zM181.7 171.9h3.4zM181.1 172h3.9z"/>
<path d="M78.4 183.1h4.5zM79.1 183.2h3.9zM79.7 183.3h3.4zM80.3 183.4h2.8zM80.9 183.5h2.2zM81.5 183.6h1.7zM82.2 183.6h1.1zM82.8 183.7h.6z"/>
<path d="M82.8 182.5h.6zM82.2 182.6h1.1zM81.5 182.7h1.7zM80.9 182.8h2.2zM80.3 182.9h2.8zM79.7 183h3.4zM79.1 183h3.9z"/>
<path d="M107.4 182.5h.6zM107.5 182.6h1.1zM107.6 182.7h1.7zM107.6 182.8h2.3zM107.7 182.9h2.8zM107.8 183h3.4zM107.9 183h3.9z"/>
<path d="M107.9 183.1h4.5zM107.9 183.2h3.9zM107.8 183.3h3.4zM107.7 183.4h2.8zM107.6 183.5h2.3zM107.6 183.6h1.7zM107.5 183.6h1.1zM107.4 183.7h.6z"/>
<path d="M137.4 183.1h4.5zM138.1 183.2h3.9zM138.7 183.3h3.4zM139.4 183.4h2.8zM140 183.5h2.2zM140.5 183.6h1.7zM141.2 183.6h1.1zM141.8 183.7h.6z"/>
<path d="M141.8 182.5h.6zM141.2 182.6h1.1zM140.5 182.7h1.7zM140 182.8h2.2zM139.4 182.9h2.8zM138.7 183h3.4zM138.1 183h3.9z"/>
<path d="M175.5 182.5h.6zM175.6 182.6h1.1zM175.6 182.7h1.8zM175.7 182.8h2.3zM175.8 182.9h2.8zM175.8 183h3.4zM175.9 183h3.9z"/>
<path d="M175.9 183.1h4.5zM175.9 183.2h3.9zM175.8 183.3h3.4zM175.8 183.4h2.8zM175.7 183.5h2.3zM175.6 183.6h1.8zM175.6 183.6h1.1zM175.5 183.7h.6z"/>
<path d="M78.4 201.3h4.5zM79.2 201.4h3.8zM79.8 201.5h3.3zM80.6 201.6h2.5zM81.3 201.7h1.9zM82 201.8h1.3zM82.7 201.8h.7z"/>
<path d="M82.8 200.7h.6zM82.2 200.8h1.1zM81.5 200.9h1.7zM80.9 201h2.2zM80.3 201.1h2.8zM79.7 201.2h3.4zM79.1 201.3h3.9z"/>
<path d="M175.5 200.7h.6zM175.6 200.8h1.1zM175.6 200.9h1.8zM175.7 201h2.3zM175.8 201.1h2.8zM175.8 201.2h3.4zM175.9 201.3h3.9z"/>
<path d="M175.9 201.3h4.5zM175.9 201.4h3.8zM175.8 201.5h3.3zM175.7 201.6h2.6zM175.7 201.7h1.9zM175.6 201.8h1.3zM175.5 201.8h.7z"/>
</g>
<g fill="none" stroke="#000" stroke-width=".59">
<path d="M8.5 5.5v120zM8.5 5.5h12zM13.5 5.5v120zM20.5 5.5v287zM20.5 5.5h395zM20.5 19.5h70zM90.5 5.5v14zM415.5 5.5v287zM8.5 65.5h12zM113.4 75.9h18zM113.4 75.9v7zM131.4 68.4v47.5z"/>
<path d="M131.4 68.4h47.4zM178.8 68.4v47.5zM178.8 68.4l1.6 1.6zM180.4 70v91.8zM266.3 79.8l3.1-2.4zM269.4 77.4l3.3-2.2zM272.7 75.2l3.6-2zM276.3 73.2l3.6-1.6zM279.9 71.6l3.8-1.2zM281 79.3l3.4-1.3zM283.7 70.4l3.9-1.1zM284.4 78l3.6-1z"/>
<path d="M287.6 69.3l4-.6zM288 77l3.6-.7zM291.6 68.7l4-.3zM291.6 76.3l3.6-.4zM295.2 75.9h2zM295.6 68.4h4zM297.2 75.9l3.6 .1zM299.6 68.4l4 .4zM300.8 76l3.7 .5zM303.6 68.8l3.9 .7zM304.5 76.5l3.6 .9zM307.5 69.5l3.9 1z"/>
<path d="M308.1 77.4l3.5 1.2zM311.4 70.5l3.7 1.4zM311.6 78.6l3.4 1.4zM315.1 71.9l3.7 1.7zM318.8 73.6l3.5 2zM322.3 75.6l3.3 2.2zM325.6 77.8l3.1 2.5zM78.4 82.9v65.9zM78.4 82.9h35zM252.6 99.4l-1.2 3.8zM254.2 95.7l-1.6 3.7zM256 92.1l-1.8 3.6z"/>
<path d="M258.1 88.7l-2.1 3.4zM260.5 99.9l-1.3 3.5zM260.6 85.5l-2.5 3.2zM262.1 96.6l-1.6 3.3zM263.3 82.5l3-2.7zM263.3 82.5l-2.7 3zM264 93.5l-1.9 3.1zM266.2 90.5l-2.2 3zM268.6 87.8l-2.4 2.7zM268.6 87.8l2.8-2.5zM271.4 85.3l2.9-2.2zM274.3 83.1l.3-.2z"/>
<path d="M274.6 82.9l3.1-2zM274.6 82.9h45.2zM277.7 80.9l3.3-1.6zM315 80l3.2 1.8zM318.2 81.8l1.6 1.1zM319.8 82.9l2.9 2.2zM322.7 85.1l2.8 2.4zM325.5 87.5l2.4 2.8zM327.9 90.3l2.2 2.9zM328.7 80.3l2.9 2.8zM330.1 93.2l2 3.2zM331.6 83.1l2.7 3.1z"/>
<path d="M332.1 96.4l1.7 3.3zM333.8 99.7l1.2 3.3zM334.3 86.2l2.3 3.2zM336.6 89.4l2.1 3.4zM338.7 92.8l1.8 3.6zM340.5 96.4l1.5 3.8zM78.4 115.9v16.1zM81.4 115.9v13zM112.4 115.9v13zM122 115.9v13zM137.4 115.9v21.9zM173.4 115.9v27z"/>
<path d="M180.4 115.9v40zM249.7 115.1l.1 3.9zM249.8 119l.4 4zM249.9 111.1l-.2 4zM250.5 107.1l-.6 4zM251.4 103.2l-.9 3.9zM257.2 117.9l.4 3.6zM257.2 114.2v3.7zM257.6 110.5l-.4 3.7zM258.1 106.9l-.5 3.6zM259.2 103.4l-1.1 3.5zM284.1 114.7v2.1z"/>
<path d="M284.1 116.8l.3 2.2zM284.4 119l.7 1.9zM284.5 112.7l-.4 2zM285.2 110.7l-.7 2zM286.1 108.8l-.9 1.9zM287.4 107.1l1.6-1.4zM287.4 107.1l-1.3 1.7zM289 105.7l1.7-1.2zM290.7 104.5l1.9-.9zM292.6 103.6l2-.6zM294.6 103l2.1-.2zM296.7 102.8l2.1 .1z"/>
<path d="M298.8 102.9l2 .4zM300.8 103.3l2.1 .8zM302.9 104.1l1.7 1zM304.6 105.1l1.6 1.3zM306.2 106.4l1.5 1.6zM307.7 108l1.1 1.8zM308.8 109.8l.8 2zM309.6 111.8l.5 2zM310 118.1l-.5 2zM310.1 113.8l.2 2.1zM310.3 116.1l-.3 2zM310.3 115.9v.2z"/>
<path d="M335 103l1 3.6zM336 106.6l.8 3.6zM336.8 110.2l.3 3.7zM337.1 113.9v3.6zM337.1 117.5l-.3 3.7zM342 100.2l1.2 3.8zM343.2 104l.8 3.9zM344 107.9l.5 3.9zM344.5 111.8l.2 4.1zM344.7 117.5l-.4 4zM344.7 115.9v1.6zM8.5 125.5h12z"/>
<path d="M78.4 132v16.8zM81.4 128.9h40.6zM81.4 128.9l-3 3.1zM112.4 128.9v2zM122 128.9l15.4 8.9zM137.4 137.8v5.1zM250.2 123l.8 4zM251 127l1.1 3.8zM252.1 130.8l1.4 3.8zM253.5 134.6l1.8 3.6zM255.3 138.2l2 3.4zM257.6 121.5l.6 3.6z"/>
<path d="M258.2 125.1l1 3.6zM259.2 128.7l1.4 3.4zM260.6 132.1l1.7 3.3zM262.3 135.4l1.9 3.1zM264.2 138.5l2.2 3zM285.1 120.9l.9 1.9zM286 122.8l1.3 1.7zM287.3 124.5l1.5 1.5zM288.8 126l1.7 1.2zM290.5 127.2l1.9 .9zM292.4 128.1l2.1 .6zM294.5 128.7l2 .2z"/>
<path d="M296.5 128.9h2.1zM298.6 128.9l2.1-.4zM300.7 128.5l2-.7zM302.7 127.8l1.8-1.1zM304.5 126.7l1.7-1.3zM307.6 123.9l-1.4 1.5zM308.7 122.1l-1.1 1.8zM309.5 120.1l-.8 2zM330.3 138.3l-2.2 2.9zM332.2 135.1l-1.9 3.2zM333.8 131.8l-1.6 3.3zM335.2 128.4l-1.4 3.4z"/>
<path d="M336.1 124.9l-.9 3.5zM336.8 121.2l-.7 3.7zM339.8 136.8l-1.9 3.6zM341.5 133.2l-1.7 3.6zM342.7 129.4l-1.2 3.8zM343.7 125.5l-1 3.9zM344.3 121.5l-.6 4zM8.5 147.5v145zM8.5 147.5h12zM13.5 147.5v145zM78.4 148.8h35zM113.4 155.9h18z"/>
<path d="M113.4 148.8v7.1zM131.4 155.9v7.5zM137.4 142.9h36zM173.4 142.9v13zM173.4 155.9h7zM180.4 155.9v5.9zM257.3 141.6l2.3 3.3zM259.6 144.9l2.6 3.1zM262.2 148l2.8 2.9zM265 150.9l3.1 2.5zM266.4 141.5l2.5 2.7zM268.1 153.4l3.3 2.4z"/>
<path d="M268.9 144.2l2.7 2.4zM271.4 155.8l3.4 2zM271.6 146.6l3 2.2zM274.6 148.8l.1 .2zM274.6 148.8h45.2zM274.7 149l3.2 1.9zM274.8 157.8l3.6 1.7zM277.9 150.9l3.3 1.7zM278.4 159.5l3.8 1.5zM281.2 152.6l3.4 1.2zM284.6 153.8l3.5 1.1zM288.1 154.9l3.7 .6z"/>
<path d="M291.8 155.5l3.6 .4zM295.4 155.9h3.7zM299.1 155.9l3.7-.5zM302.8 155.4l3.6-.6zM306.4 154.8l3.6-1zM310 153.8l3.4-1.3zM313.4 152.5l3.3-1.7zM316.7 150.8l3.1-2zM317.3 158.9l3.6-1.8zM319.8 148.8l.2-.1zM320 148.7l2.9-2.2zM320.9 157.1l3.4-2.2z"/>
<path d="M322.9 146.5l2.7-2.6zM324.3 154.9l3.2-2.4zM327.5 152.5l3-2.7zM328.1 141.2l-2.5 2.7zM333.2 146.8l-2.7 3zM335.7 143.7l-2.5 3.1zM337.9 140.4l-2.2 3.3zM131.4 163.4h47.4zM178.8 163.4l1.6-1.6zM282.2 161l3.8 1.1zM286 162.1l4 .7zM290 162.8l4 .4z"/>
<path d="M294 163.2l3.9 .2zM297.9 163.4l4-.2zM301.9 163.2l4-.6zM305.9 162.6l3.9-1zM309.8 161.6l3.9-1.2zM313.7 160.4l3.6-1.5zM8.5 182.5h12zM8.5 207.5h12zM8.5 232.5h12zM230.5 237.5h185zM230.5 237.5v55zM237.5 237.5v25z"/>
<path d="M247.5 237.5v55zM270.5 237.5v55zM285.5 237.5v55zM295.5 237.5v55zM230.5 257.5h65zM295.5 252.5h120zM365.5 252.5v40zM365.5 257.5h15zM380.5 252.5v20zM380.5 257.5h35zM397.5 252.5v20zM8.5 267.5h12z"/>
<path d="M230.5 262.5h65zM295.5 277.5h70zM365.5 277.5h50zM365.5 272.5h50zM386.1 272.5v5zM8.5 292.5h12zM20.5 292.5h395z"/>
</g>
<text font-size="15.6" x="312.4" y="269.4">Корпус</text>
<g font-size="10.9">
<text x="78.7" y="9.4" transform="rotate(-180 78.7 9.4)">МЧ00.19.00.01</text>
<text x="332.3" y="248.1">МЧ00.19.00.01</text>
</g>
<g font-size="7.8">
<text x="101.2" y="44">53</text>
<text x="92.2" y="56.9">35</text>
<text x="185.4" y="58.9">1,6×45°</text>
<text x="246.4" y="65.8">M95×3</text>
<text x="135.9" y="100.2" transform="rotate(74 135.9 100.2)">60°</text>
<text x="222.2" y="99.9" transform="rotate(-90 222.2 99.9)">⌀80</text>
<text x="189.8" y="110.9" transform="rotate(-90 189.8 110.9)">⌀44</text>
<text x="206.5" y="110.9" transform="rotate(-90 206.5 110.9)">⌀54</text>
<text x="362.3" y="120" transform="rotate(-90 362.3 120)">66</text>
<text x="46.6" y="121.7" transform="rotate(-90 46.6 121.7)">⌀80</text>
<text x="66.6" y="121" transform="rotate(-90 66.6 121)">M30</text>
<text x="58.2" y="169.5">3×45°</text>
<text x="185.4" y="169.5">7</text>
<text x="91.5" y="180.6">34</text>
<text x="155" y="180.6">43</text>
<text x="124.2" y="198.8">102</text>
<text x="383.4" y="267.2">3,45</text>
<text x="403.1" y="267.2">1:1</text>
<text x="375.9" y="283.7">ВГ-217-З(у)</text>
<text x="382.4" y="290.7">ПГУПС</text>
</g>
<g font-size="5.4">
<text x="12.6" y="46.3" transform="rotate(-90 12.6 46.3)">Перв. примен.</text>
<text x="12.6" y="103.4" transform="rotate(-90 12.6 103.4)">Справ. №</text>
<text x="12.6" y="176.1" transform="rotate(-90 12.6 176.1)">Подп. и дата</text>
<text x="12.6" y="205.2" transform="rotate(-90 12.6 205.2)">Инв. № дубл.</text>
<text x="12.6" y="230.9" transform="rotate(-90 12.6 230.9)">Взам. инв. №</text>
<text x="369.3" y="256.6">Лит.</text>
<text x="383.4" y="256.6">Масса</text>
<text x="398.3" y="256.6">Масштаб</text>
<text x="12.6" y="261.1" transform="rotate(-90 12.6 261.1)">Подп. и дата</text>
<text x="251.6" y="261.6">№ докум.</text>
<text x="273.9" y="261.6">Подп.</text>
<text x="231" y="266.6">Разраб.</text>
<text x="248" y="266.6">Матвеев</text>
<text x="231" y="271.6">Пров.</text>
<text x="248" y="271.6">Пузанова</text>
<text x="231" y="276.6">Т.контр.</text>
<text x="367.1" y="276.6">Лист</text>
<text x="388.3" y="276.6">Листов</text>
<text x="408.5" y="276.6">1</text>
<text x="231" y="286.6">Н.контр.</text>
<text x="7.5" y="292.5" transform="rotate(-90 7.5 292.5)">КОМПАС-3Dv24Учебнаяверсия©2025ООО&quot;АСКОН-Системыпроектирования&quot;, Россия. Всеправазащищены.</text>
<text x="12.6" y="290.2" transform="rotate(-90 12.6 290.2)">Инв. № подл.</text>
<text x="231" y="291.6">Утв.</text>
<text x="8.5" y="296.7">Недлякоммерческогоиспользования</text>
<text x="306" y="296.6">Копировал</text>
<text x="376" y="296.6">Формат</text>
<text x="396" y="296.6">A3</text>
</g>
<g font-size="5.3">
<text x="231.1" y="261.6">Изм.</text>
<text x="238.1" y="261.6">Лист</text>
<text x="286.1" y="261.6">Дата</text>
</g>
</svg>
